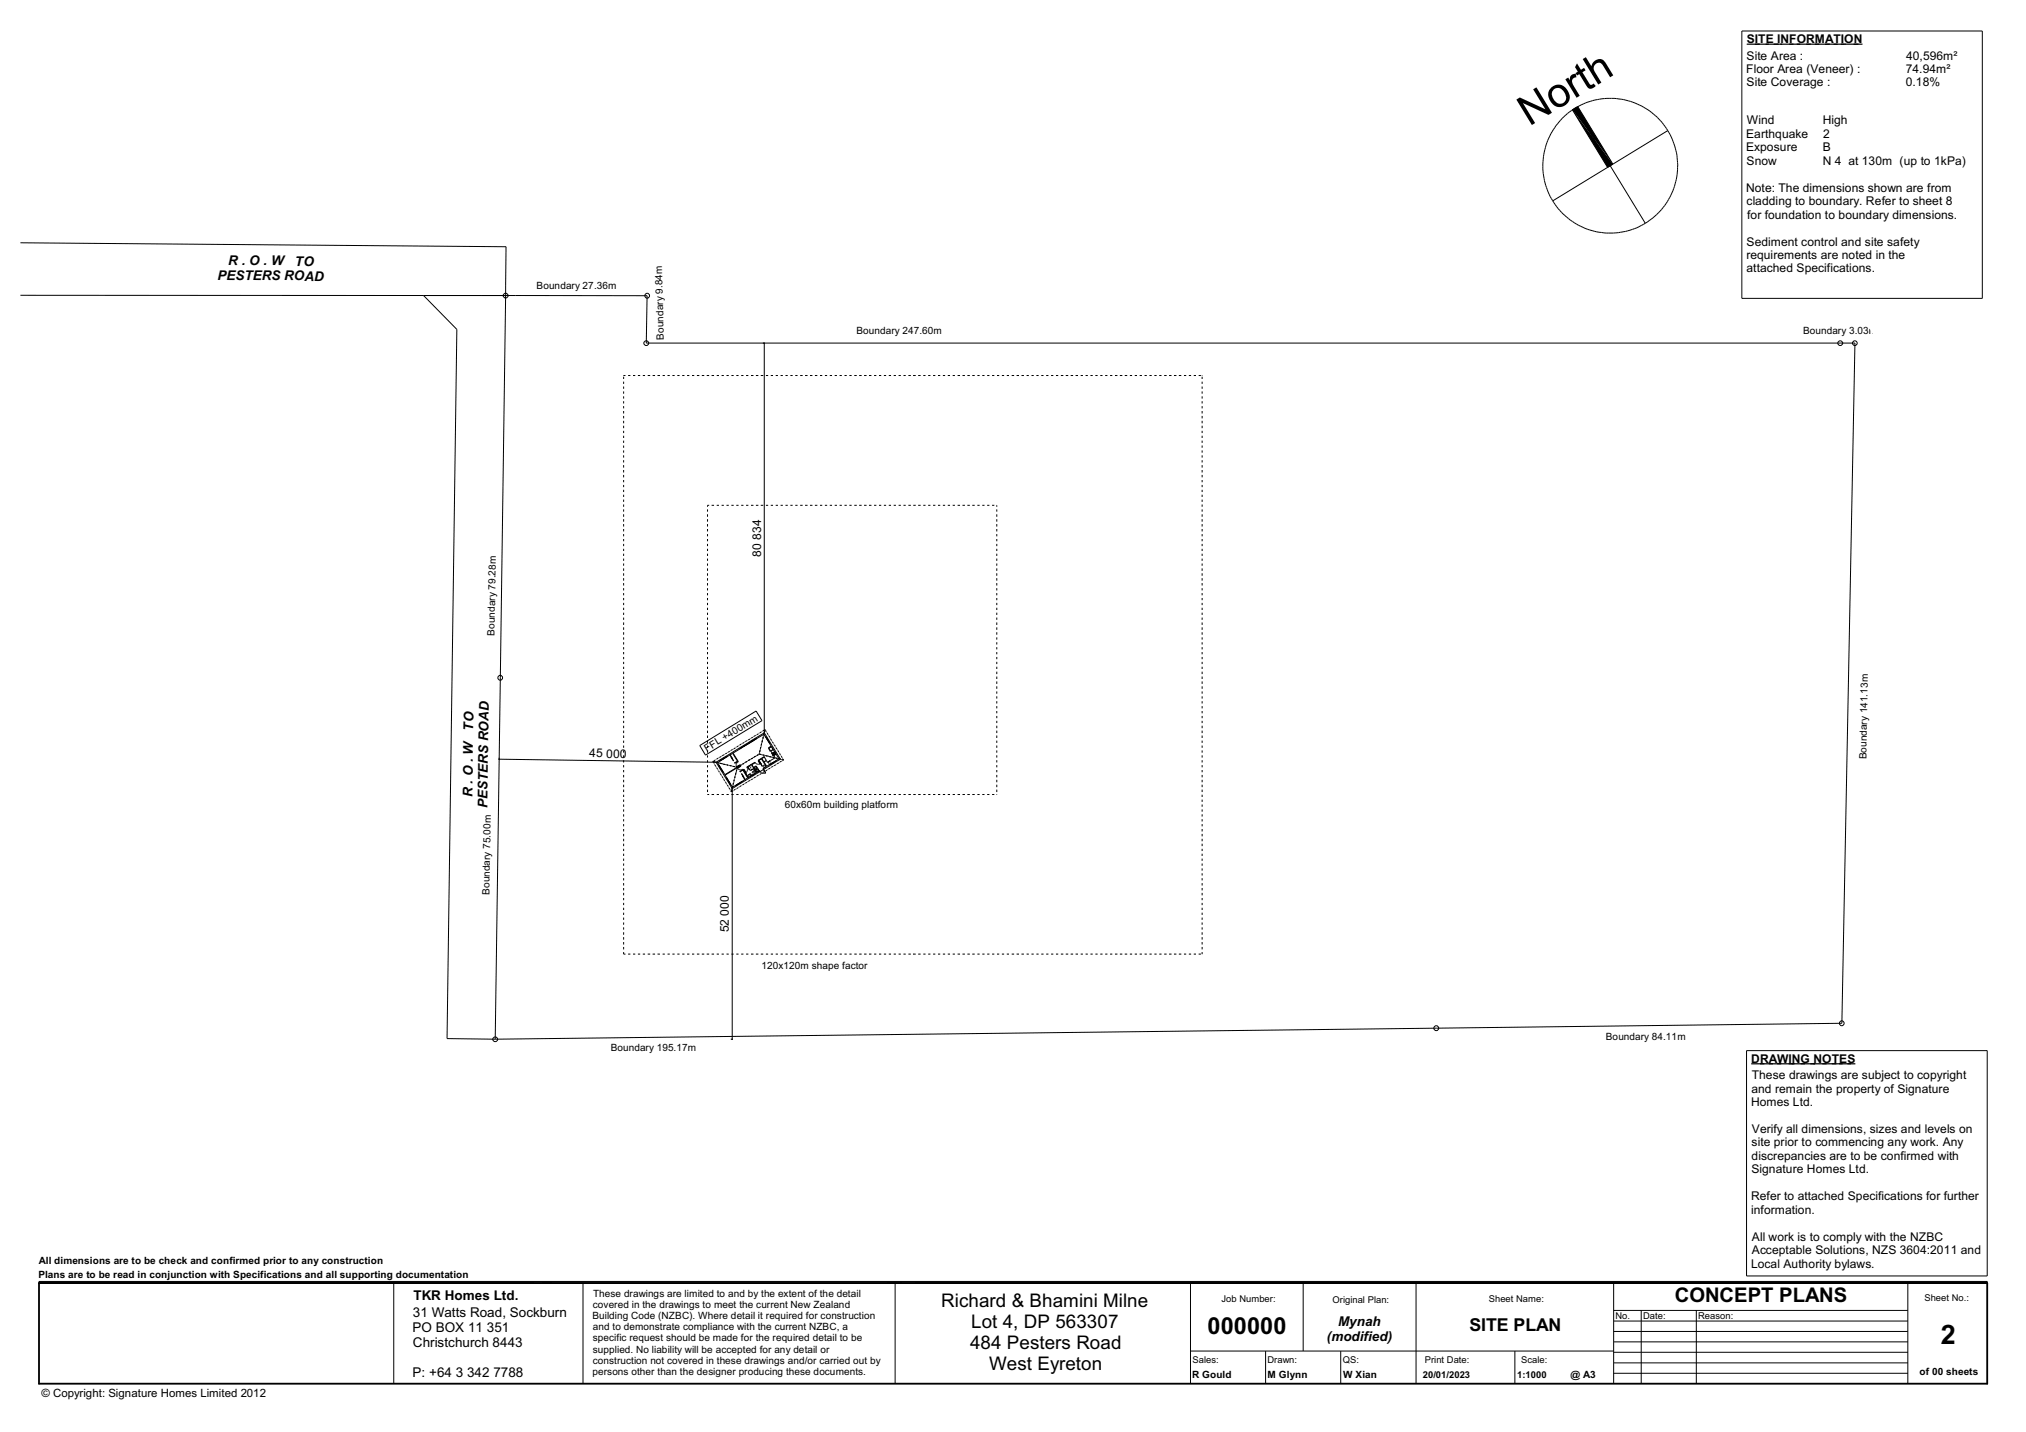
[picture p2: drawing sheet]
<svg xmlns="http://www.w3.org/2000/svg" width="420mm" height="297mm" viewBox="0 0 420 297" stroke-linecap="round" stroke-linejoin="round" font-family="sans-serif">
<path d="M8.1 266.1h404v20.9h-404z" fill="none" stroke="#000" stroke-width=".38"/>
<g fill="none" stroke="#000" stroke-width=".21">
<path d="M361.2 6.4h49.9v55.5h-49.9zM326.1 22.8l1.1-.7 7.3 11.9-1.1 .7zM326.6 22.4l14.6 23.9M345.9 27.1l-23.9 14.6M362.2 217.9h49.9v46.8h-49.9zM8.1 265.8h404v.3h-404zM81.7 266.1v20.9M120.9 266.1v20.9M185.6 266.1v20.9M246.9 266.1v20.9M270.3 266.1v14.1M293.7 266.1v20.9"/>
<path d="M334.6 271.8h61M334.6 266.1v20.9M395.6 266.1v20.9M246.9 280.2h87.7M262.5 280.2v6.8M278 280.2v6.8M314.2 280.2v6.8"/>
<circle cx="333.9" cy="34.4" r="14"/>
</g>
<path d="M8.1 266h404" fill="none" stroke="#000" stroke-width=".34"/>
<path d="M326.1 22.8l1.1-.7 7.3 11.9zM326.1 22.8l8.4 11.2-1.1 .7z" fill="#000"/>
<g fill="#fff">
<path d="M159.2 158.2l.4 .4-.6 .4z"/>
<path d="M159.2 158.2l.4 .4z"/>
</g>
<path d="M159.3 158.1l-.1 .1" fill="none" stroke="#000" stroke-width=".21"/>
<g fill="#fff">
<path d="M160.4 155.5l1.1 1.9-.8-.2z"/>
<path d="M159.9 155.8l.5-.3 .3 1.7z"/>
</g>
<path d="M160.4 155.5l-.5 .3 .8 1.4" fill="none" stroke="#000" stroke-width=".21"/>
<g fill="#fff">
<path d="M158.4 158l.8 .2-.2 .8z"/>
<path d="M158.4 158l.5-.3 .3 .5z"/>
</g>
<path d="M158.4 158l.5-.3 .3 .5" fill="none" stroke="#000" stroke-width=".21"/>
<g fill="#fff">
<path d="M159.3 158.1l.8 .2-.5 .3z"/>
<path d="M159.3 158.1l.5-.3 .3 .5z"/>
</g>
<path d="M159.6 158.6h.1M159.8 157.8l-.5 .3" fill="none" stroke="#000" stroke-width=".21"/>
<path d="M159.2 158.1l.6-.3z" fill-rule="evenodd" fill="#fff"/>
<path d="M159.3 158.1l.5-.3-.6 .3 .1 .1M159.4 158.3h.1M159.4 158.3l.1 .1M159.5 158.5l.1 .1M159.8 157.9h.1M159.8 158.4l-.1 .1M159.9 158h.1M159.9 158v.1M159.9 158.4h.1M160 158.2l-.1 .1M160 158.2l.1 .1" fill="none" stroke="#000" stroke-width=".21"/>
<g fill="#fff">
<path d="M160.7 157.2l.8 .2-1.4 .9z"/>
<path d="M159.8 157.8l.9-.6-.6 1.1z"/>
</g>
<path d="M160.1 156.2l.4 .6M160.5 156.8h-.1M160.7 157.2l-.9 .6M160.7 156.1l.2 .2" fill="none" stroke="#000" stroke-width=".21"/>
<path d="M160.4 156.7h.1" fill="none" stroke="#000" stroke-width=".21"/>
<path d="M160.1 156.4l.3 .3z" fill="#fff"/>
<path d="M160.1 156.4l.3 .3z" fill="none" stroke="#000" stroke-width=".21"/>
<path d="M160.1 156.3h.1" fill="none" stroke="#000" stroke-width=".21"/>
<path d="M160.1 156.3v.1" fill="none" stroke="#000" stroke-width=".21"/>
<path d="M160.4 156.7v.1" fill="none" stroke="#000" stroke-width=".21"/>
<path d="M160.1 156.4l.3 .3z" fill="#fff"/>
<g fill="none" stroke="#000" stroke-width=".21">
<path d="M160.1 156.3v.1M160.1 156.4l.3 .4M160.1 156.4l.3 .3M160.2 156.2h.1M160.2 156.2l.2 .5h.3M160.4 156.3v.2zM160.4 156.1l-.3 .1M160.4 156.8h.1M160.5 156h.2l.2 .5M160.5 156l-.2 .2M160.5 156.7h.1M160.5 156h.1"/>
<path d="M160.5 156.1l.1 .1zM160.9 156.4v.1M160.9 156.5l-.4 .3M160.9 156.5h.1M161 156.5h-.2"/>
<circle cx="160.3" cy="156.4" r=".02"/>
<circle cx="160.4" cy="156.5" r=".02"/>
<circle cx="160.4" cy="156.4" r=".02"/>
<circle cx="160.4" cy="156.3" r=".08"/>
<circle cx="160.6" cy="156.5" r=".08"/>
<circle cx="160.7" cy="156.4" r=".08"/>
</g>
<path d="M160.1 156.2l.3 .6z" fill="#fff"/>
<path d="M160.1 156.2l.4 .6M160.5 156.8h-.1" fill="none" stroke="#000" stroke-width=".21"/>
<g fill="#fff">
<path d="M155 160.9l.6-.4z"/>
<path d="M155.2 161.2l.7-.3z"/>
<path d="M155.6 160.5l.2 .3z"/>
<path d="M155.6 160.5l.3 .4z"/>
<path d="M155.2 161.2l.6-.4z"/>
<path d="M155 160.9l.2 .3z"/>
</g>
<path d="M155 160.9l.6-.4 .3 .4-.7 .3z" fill="none" stroke="#000" stroke-width=".21"/>
<g fill="#fff">
<path d="M155 160.9l.8-.1-.6 .4z"/>
<path d="M155 160.9l.6-.4 .2 .3z"/>
</g>
<path d="M155 160.9l.6-.4 .2 .3-.6 .4z" fill="none" stroke="#000" stroke-width=".21"/>
<path d="M155.4 161h.1z" fill="#fff"/>
<path d="M155.4 161h.1z" fill="none" stroke="#000" stroke-width=".21"/>
<path d="M155.5 161h.1" fill="none" stroke="#000" stroke-width=".21"/>
<path d="M155.5 161.1h.1" fill="none" stroke="#000" stroke-width=".21"/>
<g fill="#fff">
<path d="M156.4 160v.1z"/>
<path d="M156.4 160v.2z"/>
<path d="M156.3 160l.1 .2z"/>
<path d="M156.2 160l.2 .2z"/>
<path d="M156.2 160l.1 .3z"/>
<path d="M156.1 160l.2 .3z"/>
<path d="M156.1 160.1l.2 .2z"/>
<path d="M156.1 160.1l.1 .3z"/>
<path d="M156 160.1l.2 .3z"/>
<path d="M156 160.1l.1 .3z"/>
<path d="M156 160.2l.1 .1z"/>
<path d="M156 160.2l.1 .2z"/>
</g>
<path d="M156.2 160h.1M156.3 160h.1M156 160.1l.4-.1v.1l-.3 .3zM156.3 160.3h.1M156.3 160.2v.1" fill="none" stroke="#000" stroke-width=".21"/>
<g fill="#fff">
<path d="M156.3 159.9l.2-.2 .2 .4z"/>
<path d="M156.3 159.9l.4 .2-.2 .1z"/>
<path d="M156.3 159.8l.1-.1z"/>
<path d="M156.3 159.9l.2-.2z"/>
<path d="M156.5 160.2l.2-.1z"/>
</g>
<path d="M156.3 159.8l.2-.1 .2 .4-.2 .1z" fill="none" stroke="#000" stroke-width=".21"/>
<g fill="#fff">
<path d="M156.3 159.2l.5-.3 .3 .5z"/>
<path d="M156.3 159.2l.8 .2-.5 .3z"/>
</g>
<path d="M156.3 159.2l.5-.3 .3 .5-.5 .3zM156.3 159.2l.4 .5zM156.8 159h.1M156.8 159l-.3 .2 .1 .3 .4-.2M156.8 159.1l.2 .2M157 159.3h.1" fill="none" stroke="#000" stroke-width=".21"/>
<g fill="#fff">
<path d="M157.2 159.5l.2 .4z"/>
<path d="M157.1 159.5l.3 .4z"/>
<path d="M156.7 159.7l.2 .5z"/>
<path d="M156.7 159.7l.4-.2-.1 .7z"/>
<path d="M157.1 159.5l.3 .4-.4 .3z"/>
<path d="M156.7 159.7l.3 .5z"/>
</g>
<path d="M156.6 159.7l.6-.3 .2 .5-.5 .3z" fill="none" stroke="#000" stroke-width=".21"/>
<g fill="#fff">
<path d="M157.2 159.5l.2 .4z"/>
<path d="M157.1 159.5l.3 .4z"/>
<path d="M156.7 159.7l.2 .5z"/>
<path d="M156.7 159.7l.4-.2-.1 .7z"/>
<path d="M157.1 159.5l.3 .4-.4 .3z"/>
<path d="M156.7 159.7l.3 .5z"/>
</g>
<g fill="none" stroke="#000" stroke-width=".21">
<path d="M156.6 159.7l.5-.2 .3 .4-.4 .2-.3-.4 .5-.3 .2 .5-.5 .3z"/>
<circle cx="157" cy="159.8" r=".02"/>
</g>
<g fill="#fff">
<path d="M155.8 158.7l.5 .7-.3 .2z"/>
<path d="M155.8 159.7l.2-.1z"/>
<path d="M155.7 159.7l.3-.1z"/>
<path d="M155.5 159.7l.5-.1z"/>
<path d="M155.4 159.6l.1 .1z"/>
<path d="M155.3 159.6l.2 .1z"/>
<path d="M155.3 159.6h.7z"/>
<path d="M155.6 159.7l.4-.1z"/>
<path d="M155.3 159.5l.7 .1z"/>
<path d="M155.8 158.7l.2 .9-.7-.1z"/>
<path d="M155.1 159.1l.7-.4-.5 .8z"/>
</g>
<path d="M155.3 159.5l.3 .2 .3-.1M155.3 159.5l.3 .2M155.3 159.5l-.1-.4 .6-.4 .5 .7-.4 .2M155.4 159.6h.1M155.4 159.6l-.3-.5 .7-.4 .5 .7-.3 .2M155.5 159.7h.4M155.5 159.6v.1M155.7 159.3h.1M156 159.6l-.1 .1M156 159.6l-.2 .1" fill="none" stroke="#000" stroke-width=".21"/>
<g fill="#fff">
<path d="M155.1 159.1l.7-.4z"/>
<path d="M155.8 158.7l.5 .7z"/>
</g>
<g fill="none" stroke="#000" stroke-width=".21">
<path d="M155.1 159.1l.7-.4 .5 .7-.3 .2M155.1 159.1l.2 .4zM155.6 159.3h.1M155.7 159.2v.1M155.7 159.3h.1"/>
<circle cx="155.7" cy="159.3" r=".02"/>
</g>
<g fill="#fff">
<path d="M159.4 155.2l.9 .2-.5 .4z"/>
<path d="M159.4 155.2l.6-.3 .3 .5z"/>
</g>
<path d="M159.4 155.2l.6-.3 .3 .5-.5 .4zM159.4 155.2l.4 .6M159.7 155.7v.1" fill="none" stroke="#000" stroke-width=".21"/>
<g fill="#fff">
<path d="M158 157.4l.9 .3-.5 .3z"/>
<path d="M158 157.4l.5-.4 .4 .7z"/>
</g>
<path d="M158.5 157l.4 .7-.5 .3" fill="none" stroke="#000" stroke-width=".21"/>
<circle cx="158.5" cy="158.9" r=".26" fill="#fff"/>
<path d="M158.3 158.8l.4-.1v.3l-.4 .1zM158.6 159.1h.1M158.7 159v.1" fill="none" stroke="#000" stroke-width=".21"/>
<g fill="#fff">
<path d="M155.4 158.9l.1-.1z"/>
<path d="M155.5 158.8l-.1 .2z"/>
</g>
<path d="M155.4 158.9l.1-.1zM155.5 158.8v.1" fill="none" stroke="#000" stroke-width=".21"/>
<path d="M155.4 159h.1" fill="none" stroke="#000" stroke-width=".21"/>
<path d="M155.5 158.9h.1" fill="none" stroke="#000" stroke-width=".21"/>
<g fill="#fff">
<path d="M155.4 158.9l.1 .1z"/>
<path d="M155.5 158.9v.1z"/>
</g>
<path d="M155.5 158.9v.1z" fill="none" stroke="#000" stroke-width=".21"/>
<path d="M155.5 159h.1z" fill="#fff"/>
<path d="M155.5 159h.1z" fill="none" stroke="#000" stroke-width=".21"/>
<g fill="#fff">
<path d="M154.6 160.3v.1z"/>
<path d="M154.6 160.3l.3 .4z"/>
<path d="M154.6 160.4l.3 .3z"/>
</g>
<g fill="none" stroke="#000" stroke-width=".21">
<path d="M0 50.3l104.9 .9-1.1 89.4M-.1 61.3h134.3l-.2 9.9h250.7l-2.7 141.1M149 158.9l.3 .5M149.1 158.8l.3 .5M149.1 158.7l-.1 .2M149.1 158.7l.3 .6M149.1 158.7v.1M149.2 157.7l-.7 .4 .5 .8M149.2 157.7l.1 .2M149.3 159.4l.5 .8M149.3 159.4h.1M149.3 157.9l-.5 .3 .3 .5"/>
<path d="M149.3 157.8v.1M149.4 159.3h.1M149.4 159.3l.5 .8M149.4 159.3l.6 .8M149.5 159.3l-.2 .1M149.5 159.3h.1M149.9 157.2l.2 .2M149.9 157.2l-.7 .5M149.9 157.2h.1M150 157.4l-.7 .4 .7-.4M150 157.3l.1 .1M150 157.3h.1"/>
<path d="M150.1 157.4h.1M150.7 156.8l.1 .1M150.7 156.8l-.8 .4M150.7 156.9h.1M150.8 156.8l-.1 .1M150.8 156.9l-.7 .5 .7-.5M150.8 156.9l-1.5 1M151.3 156.6l-.5 .3M151.4 156.6l.5-.3 1.1 1.6-.6 .3M151.4 156.5l-.1 .1M151.4 156.6l.5 .8M151.4 156.6h-.1"/>
<path d="M151.4 156.5v.1M151.4 156.6l.7 1.3-.5-.9M152.4 158.2h.1M152.7 158.4h.1M152.7 158.4v.6M152.9 158.2l-.2 .2M152.9 158.2h.1M152.9 159.3l.2 .2M153 158l-.6 .2M153 158l-.1 .2M153.1 159.5v.1M153.1 159.6l.3 .1 .6-.1"/>
<path d="M153.4 155.1l-2.7 1.7M153.4 155.1l.1 .2M153.4 158.7l-3.1 2-.3-.6M153.4 158.7l.2 .2M153.4 158.7l-.7 .3M153.5 155.3h.1M153.5 155.3l-1.5 .9 1 1.8M153.6 158.9l-3.2 1.9 .3 .5M153.6 158.9l-.7 .4M154 159.6l-.6 .4 .7-.3 1 1.7-.5 .3M154 159.6h.3M154.3 159.6l-.2 .1 1.1 1.6 .8-.5"/>
<path d="M154.3 154.6l.1 .2M154.3 154.6h.1M154.3 159.6l.4 .7M154.3 159.6l.4 .6M154.3 154.7h.1M154.3 154.7v.1M154.3 154.7l-.8 .5M154.3 154.8l-.8 .4M154.3 154.7l.1 .1M154.3 154.8l-.8 .5M154.3 154.8h.1M154.4 154.8h.1"/>
<path d="M154.9 159.2l.1 .6-.3 .4M154.9 159.2l.9-.5 1 1.6-.2 .1M155.1 154.1l-1.7 1M155.1 154.1l.1 .2M155.1 154.1h.1M155.2 154.3l-.8 .4M155.2 154.2v.1M155.2 154.3h.1M155.2 154.3l-.9 .5M156 153.5l.1 .3M156 153.5l-.9 .6M156 153.5h.1"/>
<path d="M156 153.7l-.8 .5M156 153.7l.1 .1M156.1 153.8l-.9 .5M156.1 153.8h.1M156.6 158.2l-.7 .4 1 1.6 .6-.3M156.6 158.2l-.1-.1-1.6 1v.1M156.6 158.2l.4 .3M156.8 153l.1 .2M156.8 153.2l-.7 .5 .8-.5M156.9 153.2h.1M156.9 153.2l-.8 .6M157 158.5h.1"/>
<path d="M157.4 157.7l.5-.3 1 1.6-.7 .4 .2 .2M157.4 157.7h-.1M157.4 157.7l-.2 .1 .4 .7M157.4 157.7l.5 .8-.5-.8M157.5 159.9l.1 .2M157.6 158.1l.5 .9zM157.6 158.5l-.4-.8 1.3-.8-.5 .5 1 1.6 .7-.5M157.6 158.5h-.6M158.4 159.6l.3 .8M158.4 159.6l.4 .7-.1 .1M158.4 159.6l-.8 .5M158.7 152.9l-.3-.6-1.5 .9"/>
<path d="M158.7 152.9l.4 .5M158.8 152.8l-.1 .1M158.8 152.9l.3 .4M158.9 152.8l-.1 .1M159 152.7l-.5-.7-2.5 1.5M159 152.7l-.3 .2M159 152.7l.3 .5M159 153.3l.1 .1M159.1 153.4l.5 .8M159.1 153.3h.1M159.1 153.3v.1M159.1 153.3h-.1"/>
<path d="M159.3 153.2l-.2 .2M159.3 153.2h.1M159.3 153.2l.5 .9M159.6 154.2l.3 .6-.5 .4 .6-.3 1.5 2.5-.6 .4M159.6 154.1v.1M159.6 154.1l-.5-.7 .5 .8M159.7 158.5l.1 .2M159.7 158.5l.1 .1zM159.8 154.1l2 3.4-.8 .5M159.8 158.7l-1.4 .9M159.8 154.1l-.2 .1M160.2 158.2h.1"/>
<path d="M160.3 158.2l.1 .2M160.3 158.2h.1M160.3 158.2l-.6 .3M160.3 158.2l-.6 .4M160.4 158.4h.1M160.9 157.8l.1 .2M160.9 157.8l-.6 .4M160.9 157.9h.1M160.9 157.8v.1M160.9 157.9l-.6 .3M161 158l-1.2 .7M149.8 160.2l.7 1.3"/>
<path d="M149.9 160.1h.1zM150 160.1l-.2 .1M150.5 161.5l.9 1.3M150.7 161.3l-.2 .2M150.7 161.3l.6 .9M150.7 161.3h.1M151 162.3h.1M151.1 162.2h.2zM151.2 162.2l-.5-.8 .5 .8M151.3 162.2l-.3 .1M151.3 162.2l.3 .5M151.3 162.2h.1"/>
<path d="M151.4 162.8l.4 .8 .8-.5M151.5 162.7v.1M151.5 162.7h.1M151.5 162.7l-.3-.4 .3 .4M151.6 162.7l-.2 .1M151.6 162.7l.3 .6 .6-.4M152.5 162.9l.1 .2M152.5 162.9h.1M153 162.7l-.4 .2 .4-.2M153 162.6l.1 .1M153 162.6l.1 .2M153 162.6h.1"/>
<path d="M153 162.6l-.5 .3M153.1 162.7h.1M153.1 162.8l-.5 .3M153.1 162.8h.1M153.8 160.5l.5 .8M153.8 160.4l.7 1.3M153.8 160.4v.1M153.8 162.1l-.7 .5 .8-.4M153.9 162.1l.1 .2M153.9 162.1l-.9 .5M153.9 162.2h.1M153.9 162.1v.1"/>
<path d="M154 160.9l.5 .8M154.5 161.7l-.6 .4M154.6 161.7h-.1M154.6 161.7h.1M154.6 160.4l-.1-.1 .4 .4M154.6 160.4l.3 .3M154.7 160.2h.1M154.8 160.7h.1M154.9 160.7h.1M156 160.8l.1 .2M156 160.8l.1 .1zM156.1 161l-3 1.8"/>
<path d="M156.5 160.4h.1M156.5 160.4l.1 .1M156.6 160.4l-.6 .4M156.6 160.4l.1 .2M156.6 160.5l-.6 .3M156.7 160.6l-.6 .4M157.6 160.1l.5 .3h.5M157.6 160.1l-.9 .5M158 160.4h.1M158.6 160.4h.1"/>
</g>
<g fill="#fff">
<path d="M155.3 159.1l.5 .5-.1 .1z"/>
<path d="M155.3 159.1l.1-.1 .4 .6z"/>
<path d="M155.8 158.7l.4 .6-.3 .2z"/>
<path d="M155.6 158.9l.2-.2 .1 .8z"/>
</g>
<g fill="none" stroke="#000" stroke-width=".21">
<path d="M99.9 61.3h-12.1l6.9 7-2 147.1 10 .2M129.3 78.1v.5M129.3 79.2v.4M129.7 77.9l-.4 .1M130.3 77.9h.4M131.3 77.9h.4M132.3 77.9h.5M133.3 77.9h.5M134.3 77.9h.5M135.3 77.9h.5M136.4 77.9h.5M137.4 77.9h.5"/>
<path d="M138.4 77.9h.5M139.4 77.9h.5M140.5 77.9h.4M141.5 77.9h.4M142.5 77.9h.5M143.5 77.9h.5M144.5 77.9h.5M145.5 77.9h.5M146.6 77.9h.5M147.6 77.9h.5M148.6 77.9h.5M149.6 77.9h.5"/>
<path d="M150.7 77.9h.4M151.7 77.9h.4M152.7 77.9h.5M153.7 77.9h.5M154.7 77.9h.5M155.7 77.9h.6M156.8 77.9h.5M157.8 77.9h.5M158.2 71.2h.4M158.5 71.2v-.1zM158.5 71.2v80.9M158.8 77.9h.5"/>
<path d="M159.9 77.9h.4M160.9 77.9h.4M161.9 77.9h.4M162.9 77.9h.5M163.9 77.9h.5M164.9 77.9h.5M165.9 77.9h.6M167 77.9h.5M168 77.9h.5M169 77.9h.5M170.1 77.9h.4M171.1 77.9h.4"/>
<path d="M172.1 77.9h.5M173.1 77.9h.5M174.1 77.9h.5M175.1 77.9h.5M176.1 77.9h.5M177.2 77.9h.5M178.2 77.9h.5M179.2 77.9h.5M180.2 77.9h.5M181.3 77.9h.4M182.3 77.9h.5M183.3 77.9h.5"/>
<path d="M184.3 77.9h.5M185.3 77.9h.5M186.4 77.9h.4M187.4 77.9h.4M188.4 77.9h.5M189.4 77.9h.5M190.4 77.9h.5M191.5 77.9h.4M192.5 77.9h.5M193.5 77.9h.5M194.5 77.9h.5M195.5 77.9h.5"/>
<path d="M196.6 77.9h.4M197.6 77.9h.4M198.6 77.9h.5M199.6 77.9h.5M200.6 77.9h.5M201.6 77.9h.5M202.7 77.9h.5M203.7 77.9h.5M204.7 77.9h.5M205.7 77.9h.5M206.8 77.9h.4M207.8 77.9h.4"/>
<path d="M208.8 77.9h.5M209.8 77.9h.5M210.8 77.9h.5M211.8 77.9h.5M212.9 77.9h.5M213.9 77.9h.5M214.9 77.9h.5M215.9 77.9h.5M217 77.9h.4M218 77.9h.4M219 77.9h.5M220 77.9h.5"/>
<path d="M221 77.9h.5M222 77.9h.5M223.1 77.9h.5M224.1 77.9h.5M225.1 77.9h.5M226.1 77.9h.5M227.2 77.9h.4M228.2 77.9h.4M229.2 77.9h.5M230.2 77.9h.5M231.2 77.9h.5M232.2 77.9h.5"/>
<path d="M233.3 77.9h.5M234.3 77.9h.5M235.3 77.9h.5M236.3 77.9h.5M237.4 77.9h.4M238.4 77.9h.4M239.4 77.9h.5M240.4 77.9h.5M241.4 77.9h.5M242.4 77.9h.6M243.5 77.9h.5M244.5 77.9h.5"/>
<path d="M245.5 77.9h.5M246.5 77.9h.5M247.6 77.9h.4M248.6 77.9h.4M249.3 77.9v.1M249.3 78.1v.5M249.3 79.2v.4M129.3 80.2v.4M129.3 81.2v.5M129.3 82.2v.5M129.3 83.2v.5M129.3 84.2v.5"/>
<path d="M129.3 85.3v.5M129.3 86.3v.5M129.3 87.3v.5M129.3 88.3v.5M129.3 89.4v.4M129.3 90.4v.4M129.3 91.4v.5M129.3 92.4v.5M129.3 93.4v.5M129.3 94.4v.5M129.3 95.5v.4M129.3 96.5v.5"/>
<path d="M129.3 97.5v.5M129.3 98.5v.5M129.3 99.6v.4M249.3 80.2v.4M249.3 81.2v.5M249.3 82.2v.5M249.3 83.2v.5M249.3 84.2v.5M249.3 85.3v.5M249.3 86.3v.5M249.3 87.3v.5M249.3 88.3v.5"/>
<path d="M249.3 89.4v.4M249.3 90.4v.4M249.3 91.4v.5M249.3 92.4v.5M249.3 93.4v.5M249.3 94.4v.5M249.3 95.5v.4M249.3 96.5v.5M249.3 97.5v.5M249.3 98.5v.5M249.3 99.6v.4M129.3 100.6v.4"/>
<path d="M129.3 101.6v.5M129.3 102.6v.5M129.3 103.6v.5M129.3 104.6v.5M129.3 105.7v.4M129.3 106.7v.5M129.3 107.7v.5M129.3 108.7v.5M129.3 109.7v.5M129.3 110.8v.5M129.3 111.8v.5M129.3 112.8v.5"/>
<path d="M129.3 113.8v.5M129.3 114.9v.4M129.3 115.9v.4M129.3 116.9v.4M129.3 117.9v.5M129.3 118.9v.5M129.3 119.9v.5M146.7 105.7v.4M146.7 106.7v.5M146.7 107.7v.5M146.7 108.7v.5M146.7 109.7v.5"/>
<path d="M146.7 110.8v.5M146.7 111.8v.5M146.7 112.8v.5M146.7 113.8v.5M146.7 114.9v.4M146.7 115.9v.4M146.7 116.9v.4M146.7 117.9v.5M146.7 118.9v.5M146.7 119.9v.5M147.1 104.8h-.4v.3M147.6 104.8h.5"/>
<path d="M148.6 104.8h.5M149.6 104.8h.5M150.7 104.8h.4M151.7 104.8h.4M152.7 104.8h.5M153.7 104.8h.5M154.7 104.8h.5M155.7 104.8h.6M156.8 104.8h.5M157.8 104.8h.5M158.8 104.8h.5M159.9 104.8h.4"/>
<path d="M160.9 104.8h.4M161.9 104.8h.4M162.9 104.8h.5M163.9 104.8h.5M164.9 104.8h.5M165.9 104.8h.6M167 104.8h.5M168 104.8h.5M169 104.8h.5M170.1 104.8h.4M171.1 104.8h.4M172.1 104.8h.5"/>
<path d="M173.1 104.8h.5M174.1 104.8h.5M175.1 104.8h.5M176.1 104.8h.5M177.2 104.8h.5M178.2 104.8h.5M179.2 104.8h.5M180.2 104.8h.5M181.3 104.8h.4M182.3 104.8h.5M183.3 104.8h.5M184.3 104.8h.5"/>
<path d="M185.3 104.8h.5M186.4 104.8h.4M187.4 104.8h.4M188.4 104.8h.5M189.4 104.8h.5M190.4 104.8h.5M191.5 104.8h.4M192.5 104.8h.5M193.5 104.8h.5M194.5 104.8h.5M195.5 104.8h.5M196.6 104.8h.4"/>
<path d="M197.6 104.8h.4M198.6 104.8h.5M199.6 104.8h.5M200.6 104.8h.5M201.6 104.8h.5M202.7 104.8h.5M203.7 104.8h.5M204.7 104.8h.5M205.7 104.8h.5M206.7 104.8v.3M206.7 105.7v.4M206.7 106.7v.5"/>
<path d="M206.7 107.7v.5M206.7 108.7v.5M206.7 109.7v.5M206.7 110.8v.5M206.7 111.8v.5M206.7 112.8v.5M206.7 113.8v.5M206.7 114.9v.4M206.7 115.9v.4M206.7 116.9v.4M206.7 117.9v.5M206.7 118.9v.5"/>
<path d="M206.7 119.9v.5M249.3 100.6v.4M249.3 101.6v.5M249.3 102.6v.5M249.3 103.6v.5M249.3 104.6v.5M249.3 105.7v.4M249.3 106.7v.5M249.3 107.7v.5M249.3 108.7v.5M249.3 109.7v.5M249.3 110.8v.5"/>
<path d="M249.3 111.8v.5M249.3 112.8v.5M249.3 113.8v.5M249.3 114.9v.4M249.3 115.9v.4M249.3 116.9v.4M249.3 117.9v.5M249.3 118.9v.5M249.3 119.9v.5M129.3 120.9v.6M129.3 122v.5M129.3 123v.5"/>
<path d="M129.3 124v.5M129.3 125.1v.4M129.3 126.1v.4M129.3 127.1v.5M129.3 128.1v.5M129.3 129.1v.5M129.3 130.1v.5M129.3 131.1v.6M129.3 132.2v.5M129.3 133.2v.5M129.3 134.2v.5M129.3 135.3v.4"/>
<path d="M129.3 136.3v.4M129.3 137.3v.5M129.3 138.3v.5M129.3 139.3v.5M146.7 120.9v.6M146.7 122v.5M146.7 123v.5M146.7 124v.5M146.7 125.1v.4M146.7 126.1v.4M146.7 127.1v.5M146.7 128.1v.5"/>
<path d="M146.7 129.1v.5M146.7 130.1v.5M146.7 131.1v.6M146.7 132.2v.5M146.7 133.2v.5M146.7 134.2v.5M146.7 135.3v.4M146.7 136.3v.4M146.7 137.3v.5M146.7 138.3v.5M146.7 139.3v.5M206.7 120.9v.6"/>
<path d="M206.7 122v.5M206.7 123v.5M206.7 124v.5M206.7 125.1v.4M206.7 126.1v.4M206.7 127.1v.5M206.7 128.1v.5M206.7 129.1v.5M206.7 130.1v.5M206.7 131.1v.6M206.7 132.2v.5M206.7 133.2v.5"/>
<path d="M206.7 134.2v.5M206.7 135.3v.4M206.7 136.3v.4M206.7 137.3v.5M206.7 138.3v.5M206.7 139.3v.5M249.3 120.9v.6M249.3 122v.5M249.3 123v.5M249.3 124v.5M249.3 125.1v.4M249.3 126.1v.4"/>
<path d="M249.3 127.1v.5M249.3 128.1v.5M249.3 129.1v.5M249.3 130.1v.5M249.3 131.1v.6M249.3 132.2v.5M249.3 133.2v.5M249.3 134.2v.5M249.3 135.3v.4M249.3 136.3v.4M249.3 137.3v.5M249.3 138.3v.5"/>
<path d="M249.3 139.3v.5M103.5 157.4v.2zM103.5 157.2v.4M103.5 157.5l45 .6M103.8 140.6l-1.1 75M129.3 140.3v.5M129.3 141.4v.5M129.3 142.4v.5M129.3 143.4v.5M129.3 144.4v.5M129.3 145.5v.4M129.3 146.5v.4"/>
<path d="M129.3 147.5v.5M129.3 148.5v.5M129.3 149.5v.5M129.3 150.5v.5M129.3 151.6v.5M129.3 152.6v.5M129.3 153.6v.5M129.3 154.6v.5M129.3 155.7v.4M129.3 156.7v.4M129.3 157.7v.5M129.3 158.7v.5"/>
<path d="M129.3 159.7v.5M145.1 154.6l11.7-7.1 1.2 2-11.7 7.1zM146.7 140.3v.5M146.7 141.4v.5M146.7 142.4v.5M146.7 143.4v.5M146.7 144.4v.5M146.7 145.5v.4M146.7 146.5v.4M146.7 147.5v.5M146.7 148.5v.5M146.7 149.5v.5"/>
<path d="M146.7 150.5v.5M146.7 151.6v.5M146.7 152.6v.5M146.7 153.6v.5M146.7 154.6v.5M146.7 155.7v.4M146.7 156.7v.4M146.7 157.7v.5M146.7 158.7v.5M146.7 159.7v.5M147.8 157.9l.1 .1M147.9 157.9h-.1"/>
<path d="M147.9 158l.2 .4M148 158l.3 .1M148.2 158.5v.1M148.3 158.7l.2 .3M148.3 157.6l-.3 .3M148.4 158.1h.1M148.5 158.1v.1M148.5 157.6h-.1M148.5 159.1l.1 .1M148.6 158.2h.4M148.6 159.3l.2 .3M148.9 159.7v.1"/>
<path d="M148.9 157.3l-.3 .2M149 159.9l.2 .3M149.1 157.2h-.1M149.1 158.3h.1M149.3 158.3l.4 .1M149.5 156.9l-.3 .2M149.7 156.8l-.1 .1M149.8 158.4l.1 .1M150 158.5l.4 .1M150.2 156.5l-.4 .3M150.3 156.5h-.1M150.5 158.6h.1"/>
<path d="M150.7 158.6l.3 .1M150.7 156.2l-.3 .2M150.9 156.1h-.1M151.2 158.7l.1 .1M151.3 155.8l-.3 .2M151.3 158.8l.4 .1M151.5 155.7l-.1 .1M151.8 158.9l.1 .1M151.9 155.4l-.3 .3M152 159h.4M152.1 155.4h-.1M152.5 155.1l-.3 .2"/>
<path d="M152.5 159.1h.1M152.7 155h-.1M152.7 159.1l.2 .1M152.8 159.7l-.1 .4M152.8 159.5v.1M152.9 159.2v.2M153.1 154.7l-.3 .2M153.1 159l-.2 .2M153.3 154.6l-.1 .1M153.3 158.9l-.1 .1M153.7 154.3l-.3 .3M153.7 158.7l-.3 .2"/>
<path d="M153.9 154.3h-.1M153.9 158.6h-.1M154.3 154l-.3 .2M154.3 158.3l-.3 .2M154.5 153.9l-.1 .1M154.5 158.2h-.1M154.9 153.6l-.3 .2M154.9 157.9l-.3 .3M155.1 153.5l-.1 .1M155.1 157.9h-.1M155.5 153.3l-.3 .2M155.5 157.6l-.3 .2"/>
<path d="M155.7 153.2h-.1M155.7 157.5h-.1M156.1 152.9l-.3 .2M156.1 157.2l-.3 .2M156.3 152.8l-.1 .1M156.3 157.1l-.1 .1M156.7 152.5l-.3 .2M156.7 156.8l-.3 .3M156.9 152.4l-.1 .1M156.9 156.8h-.1M157.3 152.2l-.3 .2M157.3 156.5l-.3 .2"/>
<path d="M157.4 156.4h.1M157.4 156.4l.5 .1M157.5 156.3l-.1 .1M157.5 152.1h-.1M157.5 156.1v.1M157.6 155.6l-.1 .4M157.7 155.4l-.1 .1M157.8 154.9l-.1 .4M157.9 154.7l-.1 .1M157.9 151.8l-.3 .2M157.9 156.5h.2M157.9 154.2v.4"/>
<path d="M158 154.1h.1M158.1 151.7l-.1 .1M158.1 153.5l-.1 .5M158.2 156.6l.3 .1M158.2 153.4v.1M158.3 152.9l-.1 .3M158.3 152.7v.1M158.5 152.2l-.1 .4M158.5 151.4l-.3 .2M158.5 152v.1M158.5 151.9v.1M158.6 156.7h.1"/>
<path d="M158.6 151.5l-.1 .4M158.7 151.3v.1M158.7 151.3l-.1 .1M158.7 160h-.1M158.7 151.5l.2 .3M158.8 156.8h.4M159 151.9v.1M159.1 152.1l.2 .3M159.1 159.7l-.4 .2M159.3 159.6h-.1M159.3 156.8l.1 .1M159.3 152.5l.1 .1"/>
<path d="M159.5 152.7l.2 .3M159.5 156.9l.4 .1M159.7 159.3l-.4 .3M159.7 153.1l.1 .1M159.8 153.3l.2 .3M159.9 159.3h-.1M160 157l.1 .1M160.1 153.7v.1M160.2 153.9l.2 .3M160.2 157.1l.4 .1M160.3 159l-.4 .2M160.4 154.3l.1 .1"/>
<path d="M160.4 158.9h.1M160.6 154.5l.2 .3M160.7 157.2h.1M160.8 154.9l.1 .1M160.9 157.2l.3 .2M160.9 155.1l.2 .3M160.9 158.6l-.4 .2M161.1 158.5h-.1M161.2 155.5v.1M161.3 155.7l.2 .3M161.4 157.4h.1M161.5 158.2l-.3 .3"/>
<path d="M161.5 156.1l.1 .1M161.5 157.4l.4 .1M161.7 156.3l.1 .3M161.7 158.2h-.1M161.9 156.7l.1 .1M162 156.8l.2 .4M162.1 157.5v.1M162.1 157.9l-.3 .2M162.2 157.6h.3M162.3 157.3v.1M162.3 157.8h-.1M162.4 157.4l.1 .2"/>
<path d="M162.5 157.6l-.2 .1M206.7 140.3v.5M206.7 141.4v.5M206.7 142.4v.5M206.7 143.4v.5M206.7 144.4v.5M206.7 145.5v.4M206.7 146.5v.4M206.7 147.5v.5M206.7 148.5v.5M206.7 149.5v.5M206.7 150.5v.5"/>
<path d="M206.7 151.6v.5M206.7 152.6v.5M206.7 153.6v.5M206.7 154.6v.5M206.7 155.7v.4M206.7 156.7v.4M206.7 157.7v.5M206.7 158.7v.5M206.7 159.7v.5M249.3 140.3v.5M249.3 141.4v.5M249.3 142.4v.5"/>
<path d="M249.3 143.4v.5M249.3 144.4v.5M249.3 145.5v.4M249.3 146.5v.4M249.3 147.5v.5M249.3 148.5v.5M249.3 149.5v.5M249.3 150.5v.5M249.3 151.6v.5M249.3 152.6v.5M249.3 153.6v.5M249.3 154.6v.5"/>
<path d="M249.3 155.7v.4M249.3 156.7v.4M249.3 157.7v.5M249.3 158.7v.5M249.3 159.7v.5M129.3 160.7v.5M129.3 161.8v.5M129.3 162.8v.5M129.3 163.8v.5M129.3 164.8v.5M129.3 165.9v.4M129.3 166.9v.4"/>
<path d="M129.3 167.9v.5M129.3 168.9v.5M129.3 169.9v.5M129.3 170.9v.5M129.3 172v.5M129.3 173v.5M129.3 174v.5M129.3 175v.5M129.3 176.1v.4M129.3 177.1v.4M129.3 178.1v.5M129.3 179.1v.5"/>
<path d="M146.7 164.7l.4 .1M146.7 160.7v.5M146.7 161.8v.5M146.7 162.8v.5M146.7 163.8v.5M147.6 164.8h.5M148.6 164.8h.5M149.3 160.3v.1M149.4 160.4l.2 .4M149.6 160.9l.1 .1M149.6 164.8h.5M149.7 161l.2 .4"/>
<path d="M150 161.5h.1M150.1 161.6l.2 .4M150.4 162.1h.1M150.5 162.2l.2 .4M150.7 164.8h.4M150.7 162.6v.1M150.8 162.8l.2 .4M151.1 163.2v.1M151.2 163.4l.2 .3M151.4 163.8l.1 .1M151.6 164l.1 .3M151.7 164.8h.4"/>
<path d="M151.8 163.6l.1-.1zM151.8 163.7v51.9M151.8 163.7l-.1 .6M151.9 164.1l-.2 .2M152 163.1l-.2 .4M152 162.9v.1M152.1 162.4l-.1 .4M152.1 164h-.1M152.2 162.2l-.1 .1M152.3 161.7l-.1 .4M152.3 161.5v.1M152.4 161v.4"/>
<path d="M152.5 160.9v.1M152.5 163.7l-.3 .2M152.6 160.4l-.1 .3M152.7 160.1v.2M152.7 163.6l-.1 .1M152.7 164.8h.5M153.1 163.4l-.3 .2M153.3 163.2l-.1 .1M153.7 163l-.3 .2M153.7 164.8h.5M153.9 162.9h-.1M154.3 162.6l-.3 .2"/>
<path d="M154.5 162.5l-.1 .1M154.7 164.8h.5M154.9 162.3l-.3 .2M155.1 162.1l-.1 .1M155.5 161.9l-.3 .2M155.7 161.8h-.1M155.7 164.8h.6M156.1 161.5l-.3 .3M156.3 161.4l-.1 .1M156.7 161.2l-.3 .2M156.8 164.8h.5M156.9 161.1h-.1"/>
<path d="M157.3 160.8l-.3 .2M157.5 160.7h-.1M157.8 164.8h.5M157.9 160.4l-.3 .3M158.1 160.3l-.1 .1M158.5 160.1l-.3 .2M158.8 164.8h.5M159.9 164.8h.4M160.9 164.8h.4M161.9 164.8h.4M162.9 164.8h.5M163.9 164.8h.5"/>
<path d="M164.9 164.8h.5M165.9 164.8h.6M167 164.8h.5M168 164.8h.5M169 164.8h.5M170.1 164.8h.4M171.1 164.8h.4M172.1 164.8h.5M173.1 164.8h.5M174.1 164.8h.5M175.1 164.8h.5M176.1 164.8h.5"/>
<path d="M177.2 164.8h.5M178.2 164.8h.5M179.2 164.8h.5M180.2 164.8h.5M181.3 164.8h.4M182.3 164.8h.5M183.3 164.8h.5M184.3 164.8h.5M185.3 164.8h.5M186.4 164.8h.4M187.4 164.8h.4M188.4 164.8h.5"/>
<path d="M189.4 164.8h.5M190.4 164.8h.5M191.5 164.8h.4M192.5 164.8h.5M193.5 164.8h.5M194.5 164.8h.5M195.5 164.8h.5M196.6 164.8h.4M197.6 164.8h.4M198.6 164.8h.5M199.6 164.8h.5M200.6 164.8h.5"/>
<path d="M201.6 164.8h.5M202.7 164.8h.5M203.7 164.8h.5M204.7 164.8h.5M205.7 164.8h.5M206.7 160.7v.5M206.7 161.8v.5M206.7 162.8v.5M206.7 163.8v.5M206.7 164.7v.1M249.3 160.7v.5M249.3 161.8v.5"/>
<path d="M249.3 162.8v.5M249.3 163.8v.5M249.3 164.8v.5M249.3 165.9v.4M249.3 166.9v.4M249.3 167.9v.5M249.3 168.9v.5M249.3 169.9v.5M249.3 170.9v.5M249.3 172v.5M249.3 173v.5M249.3 174v.5"/>
<path d="M249.3 175v.5M249.3 176.1v.4M249.3 177.1v.4M249.3 178.1v.5M249.3 179.1v.5M129.3 197.5v.4h.4M129.3 180.1v.5M129.3 181.1v.5M129.3 182.2v.4M129.3 183.2v.5M129.3 184.2v.5M129.3 185.2v.5"/>
<path d="M129.3 186.3v.4M129.3 187.3v.4M129.3 188.3v.5M129.3 189.3v.5M129.3 190.3v.5M129.3 191.3v.5M129.3 192.4v.4M129.3 193.4v.5M129.3 194.4v.5M129.3 195.4v.5M129.3 196.4v.5M130.3 197.9h.4"/>
<path d="M131.3 197.9h.4M132.3 197.9h.5M133.3 197.9h.5M134.3 197.9h.5M135.3 197.9h.5M136.4 197.9h.5M137.4 197.9h.5M138.4 197.9h.5M139.4 197.9h.5M140.5 197.9h.4M141.5 197.9h.4M142.5 197.9h.5"/>
<path d="M143.5 197.9h.5M144.5 197.9h.5M145.5 197.9h.5M146.6 197.9h.5M147.6 197.9h.5M148.6 197.9h.5M149.6 197.9h.5M150.7 197.9h.4M151.7 197.9h.4M152.7 197.9h.5M153.7 197.9h.5M154.7 197.9h.5"/>
<path d="M155.7 197.9h.6M156.8 197.9h.5M157.8 197.9h.5M158.8 197.9h.5M159.9 197.9h.4M160.9 197.9h.4M161.9 197.9h.4M162.9 197.9h.5M163.9 197.9h.5M164.9 197.9h.5M165.9 197.9h.6M167 197.9h.5"/>
<path d="M168 197.9h.5M169 197.9h.5M170.1 197.9h.4M171.1 197.9h.4M172.1 197.9h.5M173.1 197.9h.5M174.1 197.9h.5M175.1 197.9h.5M176.1 197.9h.5M177.2 197.9h.5M178.2 197.9h.5M179.2 197.9h.5"/>
<path d="M180.2 197.9h.5M181.3 197.9h.4M182.3 197.9h.5M183.3 197.9h.5M184.3 197.9h.5M185.3 197.9h.5M186.4 197.9h.4M187.4 197.9h.4M188.4 197.9h.5M189.4 197.9h.5M190.4 197.9h.5M191.5 197.9h.4"/>
<path d="M192.5 197.9h.5M193.5 197.9h.5M194.5 197.9h.5M195.5 197.9h.5M196.6 197.9h.4M197.6 197.9h.4M198.6 197.9h.5M199.6 197.9h.5M200.6 197.9h.5M201.6 197.9h.5M202.7 197.9h.5M203.7 197.9h.5"/>
<path d="M204.7 197.9h.5M205.7 197.9h.5M206.8 197.9h.4M207.8 197.9h.4M208.8 197.9h.5M209.8 197.9h.5M210.8 197.9h.5M211.8 197.9h.5M212.9 197.9h.5M213.9 197.9h.5M214.9 197.9h.5M215.9 197.9h.5"/>
<path d="M217 197.9h.4M218 197.9h.4M219 197.9h.5M220 197.9h.5M221 197.9h.5M222 197.9h.5M223.1 197.9h.5M224.1 197.9h.5M225.1 197.9h.5M226.1 197.9h.5M227.2 197.9h.4M228.2 197.9h.4"/>
<path d="M229.2 197.9h.5M230.2 197.9h.5M231.2 197.9h.5M232.2 197.9h.5M233.3 197.9h.5M234.3 197.9h.5M235.3 197.9h.5M236.3 197.9h.5M237.4 197.9h.4M238.4 197.9h.4M239.4 197.9h.5M240.4 197.9h.5"/>
<path d="M241.4 197.9h.5M242.4 197.9h.6M243.5 197.9h.5M244.5 197.9h.5M245.5 197.9h.5M246.5 197.9h.5M247.6 197.9h.4M248.6 197.9h.4M249.3 180.1v.5M249.3 181.1v.5M249.3 182.2v.4M249.3 183.2v.5"/>
<path d="M249.3 184.2v.5M249.3 185.2v.5M249.3 186.3v.4M249.3 187.3v.4M249.3 188.3v.5M249.3 189.3v.5M249.3 190.3v.5M249.3 191.3v.5M249.3 192.4v.4M249.3 193.4v.5M249.3 194.4v.5M249.3 195.4v.5"/>
<path d="M249.3 196.4v.5M249.3 197.5v.4M151.6 215.6h.3M151.8 215.6l.1-.1zM382 212.3l-279.3 3.3M334.6 274h61M334.6 276.2h61M334.6 278.3h61M340.4 271.8v15.2M351.8 271.8v15.2M334.6 280.5h61M334.6 282.7h61"/>
<path d="M334.6 284.9h61"/>
<circle cx="104.9" cy="61.3" r=".5"/>
<circle cx="134" cy="71.2" r=".5"/>
<circle cx="134.2" cy="61.3" r=".49"/>
<circle cx="381.6" cy="71.2" r=".5"/>
<circle cx="384.7" cy="71.2" r=".49"/>
<circle cx="103.8" cy="140.6" r=".5"/>
<circle cx="102.7" cy="215.6" r=".5"/>
<circle cx="297.9" cy="213.3" r=".51"/>
<circle cx="382" cy="212.3" r=".5"/>
</g>
<path d="M158.5 71.2v-.1zM103.5 157.4v.2zM148.5 158.1v.1zM158.5 151.9v.2zM151.8 163.6l.1-.1zM151.8 215.6l.1-.1z" fill="#000"/>
<path d="M362.2 9.2h24M363.2 220.7h21.6" fill="none" stroke="#000" stroke-width=".25"/>
<text font-size="8.6" x="317.1" y="26.3" transform="rotate(-31 317.1 26.3)">North</text>
<text font-size="5.6" x="402.5" y="278.8">2</text>
<text font-size="4.9" x="250.4" y="276.7">000000</text>
<text font-size="4.2" x="347.3" y="270.1">CONCEPT PLANS</text>
<g font-size="3.9">
<text x="195.2" y="271.2">Richard &amp; Bhamini Milne</text>
<text x="201.4" y="275.5">Lot 4, DP 563307</text>
<text x="201.2" y="279.9">484 Pesters Road</text>
<text x="205.1" y="284.2">West Eyreton</text>
</g>
<text font-size="3.7" x="304.7" y="276.1">SITE PLAN</text>
<g font-size="2.8">
<text x="45.1" y="58">PESTERS ROAD</text>
<text x="47.3" y="55">R . O . W</text>
<text x="61.2" y="55.1">TO</text>
<text x="98.2" y="151.6" transform="rotate(-89 98.2 151.6)">TO</text>
<text x="98" y="165.4" transform="rotate(-89 98 165.4)">R . O . W</text>
<text x="101.1" y="167.6" transform="rotate(-89 101.1 167.6)">PESTERS ROAD</text>
<text x="85.7" y="269.6">TKR Homes Ltd.</text>
<text x="85.6" y="273.2">31 Watts Road, Sockburn</text>
<text x="277.5" y="275.1">Mynah</text>
<text x="85.6" y="276.3">PO BOX 11</text>
<text x="85.6" y="279.4">Christchurch 8443</text>
<text x="101" y="276.3">351</text>
<text x="275.2" y="278.2">(modified)</text>
<text x="85.6" y="285.6">P: +64</text>
<text x="94.5" y="285.6">3</text>
<text x="96.9" y="285.6">342</text>
<text x="102.3" y="285.6">7788</text>
</g>
<g font-size="2.5">
<text x="362.2" y="9">SITE INFORMATION</text>
<text x="362.1" y="15.2">Floor Area (Veneer) :</text>
<text x="362.2" y="12.4">Site Area :</text>
<text x="362.2" y="17.9">Site Coverage :</text>
<text x="395.2" y="15.2">74.94m²</text>
<text x="395.2" y="17.9">0.18%</text>
<text x="395.3" y="12.4">40,596m²</text>
<text x="362.1" y="28.6">Earthquake</text>
<text x="362.3" y="25.8">Wind</text>
<text x="378" y="25.8">High</text>
<text x="378.1" y="28.6">2</text>
<text x="362.1" y="31.4">Exposure</text>
<text x="362.2" y="34.2">Snow</text>
<text x="378" y="31.4">B</text>
<text x="378" y="34.2">N 4 at 130m (up to 1kPa)</text>
<text x="362.1" y="39.8">Note: The dimensions shown are from</text>
<text x="362.2" y="42.6">cladding to boundary. Refer to sheet 8</text>
<text x="362.3" y="45.3">for foundation to boundary dimensions.</text>
<text x="362.2" y="53.7">requirements are noted in the</text>
<text x="362.2" y="50.9">Sediment control and site safety</text>
<text x="362.2" y="56.5">attached Specifications.</text>
<text x="157.9" y="111.9" transform="rotate(-90 157.9 111.9)">834</text>
<text x="157.9" y="115.4" transform="rotate(-90 157.9 115.4)">80</text>
<text x="122.2" y="157.1" transform="rotate(1 122.2 157.1)">45</text>
<text x="125.7" y="157.1" transform="rotate(1 125.7 157.1)">000</text>
<text x="151.2" y="189.9" transform="rotate(-90 151.2 189.9)">000</text>
<text x="151.2" y="193.4" transform="rotate(-90 151.2 193.4)">52</text>
<text x="363.2" y="220.5">DRAWING NOTES</text>
<text x="363.2" y="226.7">and remain the property of Signature</text>
<text x="363.3" y="223.9">These drawings are subject to copyright</text>
<text x="363.1" y="229.4">Homes Ltd.</text>
<text x="363.3" y="237.8">site prior to commencing any work. Any</text>
<text x="363.3" y="235">Verify all dimensions, sizes and levels on</text>
<text x="363.2" y="243.4">Signature Homes Ltd.</text>
<text x="363.3" y="240.6">discrepancies are to be confirmed with</text>
<text x="363.1" y="249">Refer to attached Specifications for further</text>
<text x="363.2" y="251.8">information.</text>
<text x="363.3" y="257.3">All work is to comply with the NZBC</text>
<text x="363.1" y="262.9">Local Authority bylaws.</text>
<text x="363.3" y="260.1">Acceptable Solutions, NZS 3604:2011 and</text>
</g>
<text font-size="2.4" x="8.6" y="289.7">© Copyright: Signature Homes Limited 2012</text>
<g font-size="2.1">
<text x="111.3" y="60">Boundary 27.36m</text>
<text x="137.7" y="70.5" transform="rotate(-91 137.7 70.5)">Boundary 9.84m</text>
<text x="177.6" y="69.3">Boundary 247.60m</text>
<text x="373.9" y="69.3">Boundary 3.03m</text>
<text x="102.5" y="131.8" transform="rotate(-89 102.5 131.8)">Boundary 79.28m</text>
<text x="146.6" y="156" transform="rotate(-31 146.6 156)">FFL +400mm</text>
<text x="387.1" y="157.5" transform="rotate(-89 387.1 157.5)">Boundary 141.13m</text>
<text x="162.8" y="167.6">60x60m building platform</text>
<text x="101.5" y="185.6" transform="rotate(-89 101.5 185.6)">Boundary 75.00m</text>
<text x="157.9" y="201">120x120m shape factor</text>
<text x="333" y="215.6">Boundary 84.11m</text>
<text x="126.7" y="218">Boundary 195.17m</text>
<text x="8.1" y="262.3">All dimensions are to be check and confirmed prior to any construction</text>
<text x="8" y="265.1">Plans are to be read in conjunction with Specifications and all supporting documentation</text>
<text x="123" y="268.9">These drawings are limited to and by the extent of the detail</text>
<text x="122.9" y="273.6">Building Code (NZBC). Where detail it required for construction</text>
<text x="122.9" y="271.3">covered in the drawings to meet the current New Zealand</text>
<text x="122.9" y="275.9">and to demonstrate compliance with the current NZBC, a</text>
<text x="122.9" y="278.3">specific request should be made for the required detail to be</text>
<text x="122.9" y="280.6">supplied. No liability will be accepted for any detail or</text>
<text x="122.9" y="285.2">persons other than the designer producing these documents.</text>
<text x="122.9" y="282.9">construction not covered in these drawings and/or carried out by</text>
<text x="247.2" y="285.9">R Gould</text>
<text x="262.9" y="285.9">M Glynn</text>
<text x="278.6" y="285.9">W Xian</text>
<text x="325.7" y="285.9">@ A3</text>
<text x="398.1" y="285.2">of 00 sheets</text>
</g>
<g font-size="1.9">
<text x="399.1" y="269.9">Sheet No.:</text>
<text x="253.3" y="270.1">Job Number:</text>
<text x="276.4" y="270.3">Original Plan:</text>
<text x="308.7" y="270.1">Sheet Name:</text>
<text x="335" y="273.6">No.</text>
<text x="340.7" y="273.6">Date:</text>
<text x="352.2" y="273.6">Reason:</text>
<text x="247.3" y="282.7">Sales:</text>
<text x="262.8" y="282.7">Drawn:</text>
<text x="278.5" y="282.7">QS:</text>
<text x="295.1" y="285.8">20/01/2023</text>
<text x="295.5" y="282.7">Print Date:</text>
<text x="314.6" y="285.8">1:1000</text>
<text x="315.5" y="282.8">Scale:</text>
</g>
<text font-size=".2" x="159.8" y="158.1" transform="rotate(149 159.8 158.1)">D/W</text>
</svg>
